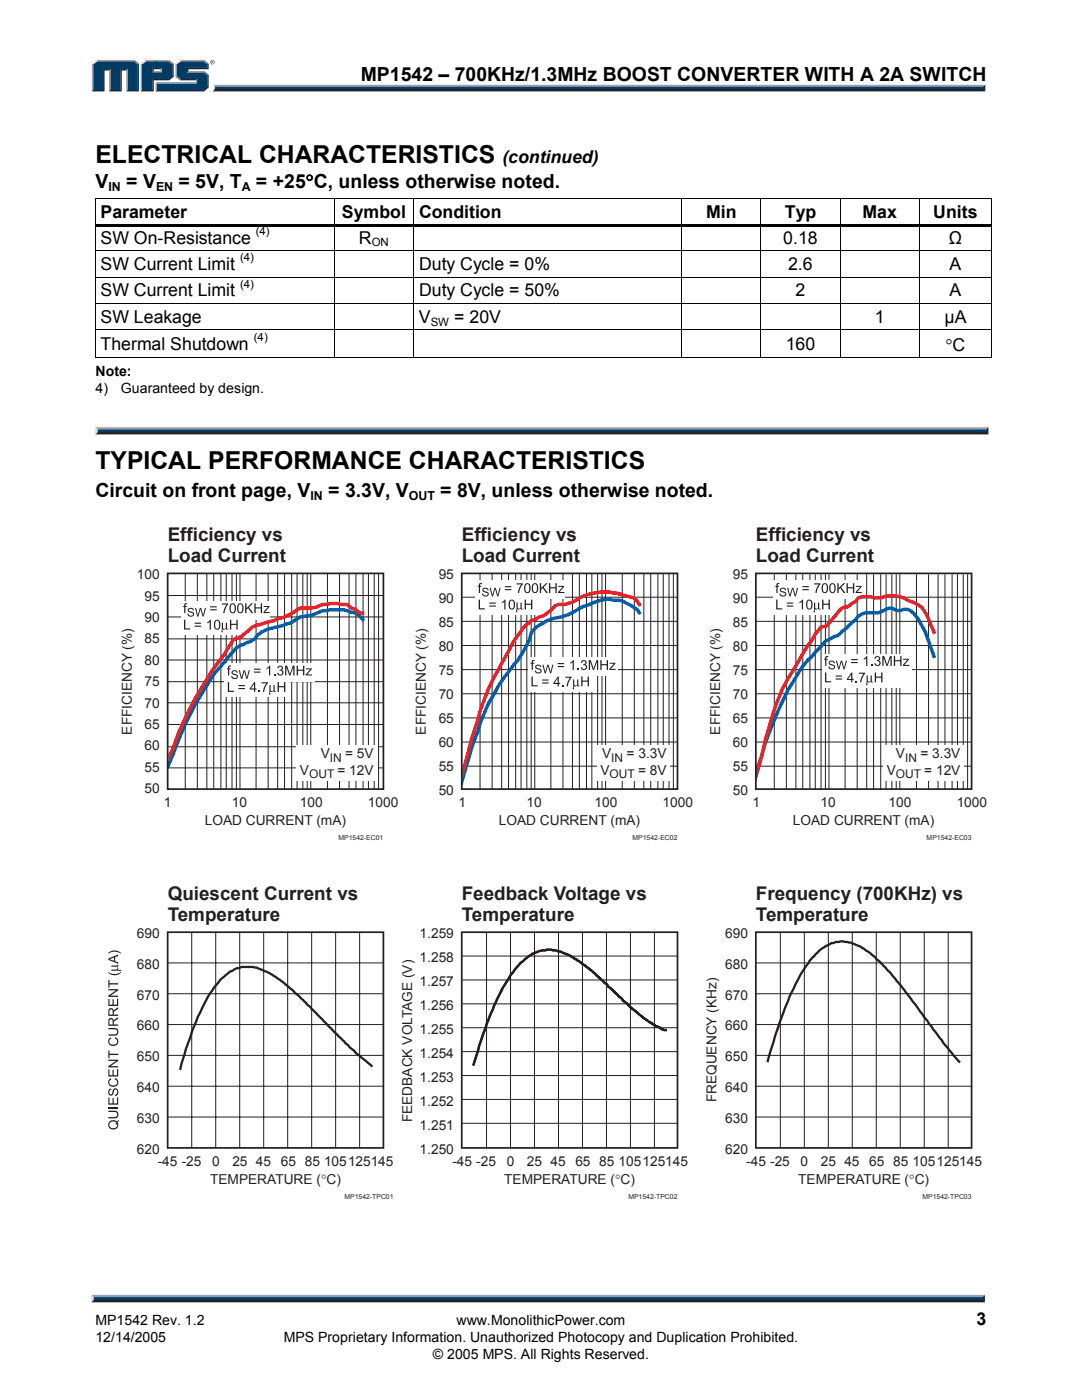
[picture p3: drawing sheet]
<svg xmlns="http://www.w3.org/2000/svg" width="216mm" height="279mm" viewBox="0 0 216 279" stroke-linecap="round" stroke-linejoin="round" font-family="sans-serif">
<path d="M42.7 16.9h153.9l-.4 .7h-153.4z" fill="#94a0b9"/>
<path d="M42.8 17.6h153.4l.4 .6h-154.3l.4-.2z" fill="#231f20"/>
<path d="M196.2 17.3l.4-.4v1.3l-.4-.4z" fill="#001339"/>
<path d="M42.9 17.3h153.3v.5h-153.4z" fill="#003b63"/>
<path d="M42.7 16.9l.2 .5a.79 .79 0 0 1-.6 .8h.1a1.24 1.24 0 0 0 .3-1.3z" fill="#dcddde"/>
<path d="M30.4 14.4l.3-.2h1.3l.3 .2z" fill="#94a0b9"/>
<g fill="#003b63">
<path d="M18.6 12.8l.8-.6h7.2l.8 .6v5.2h-2v-4.2h-1.4v4.2h-2v-4.2h-1.4v4.2h-2z"/>
<path d="M28.3 12.8l.8-.6h2.2v1.4h-.9v.8h1.9v-.8h-1.3v-1.4h2.6l.8 .6v2.3l-.8 .7h-3.2v2.2h-2.1z"/>
<path d="M31.3 16.6h8v-.8h-3.2l-.9-.7v-2.3l.9-.6h4.4l.9 .6v.8h-4.1v.8h3.2l.9 .7v2.2l-.9 .7h-9.2z"/>
</g>
<path d="M35.9 12.1h4.8" fill="none" stroke="#94a0b9" stroke-width=".27"/>
<path d="M35 12.7l.9-.7 .2 .2-.8 .6z" fill="#dcddde"/>
<path d="M35.1 12.7v2.6" fill="none" stroke="#94a0b9" stroke-width=".27"/>
<path d="M35 15.3l.3-.2 .8 .7-.2 .2z" fill="#547194"/>
<path d="M35.9 15.9h3.4" fill="none" stroke="#001339" stroke-width=".27"/>
<g fill="#94a0b9">
<path d="M31 16.4h8.1v-.4l.2-.2v.8h-8z"/>
<path d="M31 16.4l.3 .2v1.4l-.3 .2z"/>
</g>
<path d="M37.3 13.6h4.1v-.8l.2-.1v1.1h-4v.4l-.3 .2z" fill="#001339"/>
<path d="M37.3 14.3h3.4" fill="none" stroke="#94a0b9" stroke-width=".27"/>
<path d="M40.7 14.2l.9 .7-.2 .2-.9-.7z" fill="#547194"/>
<g fill="#001339">
<path d="M31 18.2l.3-.2h9.2l.9-.7v-2.2l.2-.2v2.5l-.9 .8z"/>
<path d="M30.4 15.8h3.2l.8-.7v-2.3l.2-.1v2.6l-.9 .7h-3v2.2h-2.6l.2-.2h2.1z"/>
</g>
<path d="M33.7 12l.9 .7-.2 .1-.8-.6z" fill="#547194"/>
<path d="M29 12.1h4.7" fill="none" stroke="#94a0b9" stroke-width=".27"/>
<path d="M28.1 12.7l.9-.7 .1 .2-.8 .6z" fill="#dcddde"/>
<path d="M28.2 12.7v5.5" fill="none" stroke="#94a0b9" stroke-width=".27"/>
<path d="M32 13.8l.3-.2v.8l-.3-.2z" fill="#94a0b9"/>
<g fill="#001339">
<path d="M30.4 13.6h1.9l-.3 .2h-1.3v.4l-.3 .2z"/>
<path d="M27.4 12.8l.3-.1v5.5h-2.5l.2-.2h2z"/>
</g>
<path d="M26.8 12l.9 .7-.3 .1-.8-.6z" fill="#547194"/>
<path d="M19.2 12.1h7.6" fill="none" stroke="#94a0b9" stroke-width=".27"/>
<path d="M18.3 12.7l.9-.7 .2 .2-.8 .6z" fill="#dcddde"/>
<path d="M18.5 12.7v5.5" fill="none" stroke="#94a0b9" stroke-width=".27"/>
<path d="M20.6 13.8h1.4l-.2 .3h-.9v4.1h-2.6l.3-.2h2z" fill="#001339"/>
<path d="M21.9 13.8v4.4" fill="none" stroke="#94a0b9" stroke-width=".27"/>
<path d="M24 13.8h1.4l-.2 .3h-.9v4.1h-2.5l.2-.2h2z" fill="#001339"/>
<path d="M25.3 13.8v4.4" fill="none" stroke="#94a0b9" stroke-width=".27"/>
<path d="M40.7 12l.9 .7-.2 .1-.9-.6z" fill="#547194"/>
<g fill="#231f20">
<path d="M18.7 259.2h177.4l.4 .7h-178.3z"/>
<path d="M41.9 12.4a.45 .45 0 0 1 .9 0 .45 .45 0 0 1-.9 0zM42 12.4a.37 .37 0 0 0 .7 0 .37 .37 0 0 0-.7 0zM42.2 12.2h.3l.1 .5-.3-.3-.1 .3zM42.3 12.2v.2h.1z"/>
</g>
<path d="M18.3 258.4h178.2l-.4 .8h-177.4z" fill="#94a0b9"/>
<path d="M196.5 258.4v1.5l-.4-.4v-.6z" fill="#001339"/>
<path d="M18.7 258.9h177.4v.6h-177.4z" fill="#003b63"/>
<path d="M18.2 258.4l.5 .5v.5l-.5 .5z" fill="#dcddde"/>
<g fill="#000">
<path d="M197.8 39.5h.2v.1h-.2zM19 39.5h.1v.7h-.1zM19 44.7h.1v.7h-.1zM19 50h.1v.7h-.1zM19 55.2h.1v.7h-.1zM19.1 44.7h47.5v.6h-47.5zM66.6 39.5h.2v.7h-.2zM66.6 45.3h.2v.1h-.2zM66.6 44.7h15.9v.6h-15.9zM66.6 50h.2v.7h-.2zM66.6 55.2h.2v.7h-.2zM82.5 39.5h.2v.7h-.2z"/>
<path d="M82.5 45.3h.2v.1h-.2zM82.5 44.7h53.5v.6h-53.5zM82.5 50h.2v.7h-.2zM82.5 55.2h.2v.7h-.2zM136 39.5h.1v.7h-.1zM136 45.3h.1v.1h-.1zM136 44.7h15.7v.6h-15.7zM136 50h.1v.7h-.1zM136 55.2h.1v.7h-.1zM151.7 39.5h.2v.7h-.2zM151.7 45.3h.2v.1h-.2zM151.7 44.7h15.9v.6h-15.9z"/>
<path d="M151.7 50h.2v.7h-.2zM151.7 55.2h.2v.7h-.2zM167.6 39.5h.1v.7h-.1zM167.6 45.3h.1v.1h-.1zM167.6 44.7h15.8v.6h-15.8zM167.6 50h.1v.7h-.1zM167.6 55.2h.1v.7h-.1zM183.4 39.5h.1v.7h-.1zM183.4 45.3h.1v.1h-.1zM183.4 44.7h14.4v.6h-14.4zM183.4 50h.1v.7h-.1zM183.4 55.2h.1v.7h-.1z"/>
<path d="M197.8 39.5h.2v.7h-.2zM197.8 44.7h.2v.7h-.2zM197.8 50h.2v.7h-.2zM197.8 55.2h.2v.7h-.2zM19 60.5h.1v.7h-.1zM19 65.7h.1v.7h-.1zM66.6 60.5h.2v.7h-.2zM66.6 65.7h.2v.7h-.2zM82.5 60.5h.2v.7h-.2zM82.5 65.7h.2v.7h-.2zM136 60.5h.1v.7h-.1zM136 65.7h.1v.7h-.1z"/>
<path d="M151.7 60.5h.2v.7h-.2zM151.7 65.7h.2v.7h-.2zM167.6 60.5h.1v.7h-.1zM167.6 65.7h.1v.7h-.1zM183.4 60.5h.1v.7h-.1zM183.4 65.7h.1v.7h-.1zM197.8 60.5h.2v.7h-.2zM197.8 65.7h.2v.7h-.2zM197.8 71.3h.2v.1h-.2z"/>
</g>
<g fill="none" stroke="#000" stroke-width=".2">
<path d="M19 39.6h47.6M66.8 39.6h15.7M82.7 39.6h53.3M136.1 39.6h15.6M151.9 39.6h15.7M167.7 39.6h15.7M183.5 39.6h14.3M19 40.2v4.5M19 45.4v4.6M19 50.7v4.5M19 55.9v4.6M19.1 50.1h47.5"/>
<path d="M19.1 55.3h47.5M66.7 40.2v4.5M66.7 45.4v4.6M66.7 50.7v4.5M66.7 55.9v4.6M66.8 50.1h15.7M66.8 55.3h15.7M82.6 40.2v4.5M82.6 45.4v4.6M82.6 50.7v4.5M82.6 55.9v4.6M82.7 50.1h53.3"/>
<path d="M82.7 55.3h53.3M136 40.2v4.5M136 45.4v4.6M136 50.7v4.5M136 55.9v4.6M136.1 50.1h15.6M136.1 55.3h15.6M151.8 40.2v4.5M151.8 45.4v4.6M151.8 50.7v4.5M151.8 55.9v4.6M151.9 50.1h15.7"/>
<path d="M151.9 55.3h15.7M167.6 40.2v4.5M167.6 45.4v4.6M167.6 50.7v4.5M167.6 55.9v4.6M167.7 50.1h15.7M167.7 55.3h15.7M183.5 40.2v4.5M183.5 45.4v4.6M183.5 50.7v4.5M183.5 55.9v4.6M183.5 50.1h14.3"/>
<path d="M183.5 55.3h14.3M197.9 40.2v4.5M197.9 45.4v4.6M197.9 50.7v4.5M197.9 55.9v4.6M19 71.4h47.6M19 61.2v4.5M19 66.4v5M19.1 60.6h47.5M19.1 65.8h47.5M66.7 61.2v4.5M66.7 66.4v5"/>
<path d="M66.8 60.6h15.7M66.8 65.8h15.7M66.8 71.4h15.7M82.6 61.2v4.5M82.6 66.4v5M82.7 60.6h53.3M82.7 65.8h53.3M82.7 71.4h53.3M136 61.2v4.5M136 66.4v5M136.1 60.6h15.6M136.1 65.8h15.6"/>
<path d="M136.1 71.4h15.6M151.8 61.2v4.5M151.8 66.4v5M151.9 60.6h15.7M151.9 65.8h15.7M151.9 71.4h15.7M167.6 61.2v4.5M167.6 66.4v5M167.7 60.6h15.7M167.7 65.8h15.7M167.7 71.4h15.7M183.5 61.2v4.5"/>
<path d="M183.5 66.4v5M183.5 60.6h14.3M183.5 65.8h14.3M183.5 71.4h14.3M197.9 61.2v4.5M197.9 66.4v5"/>
</g>
<path d="M19.5 86h177.3l.4 .7h-178.2z" fill="#231f20"/>
<path d="M19.1 85.3h178.1l-.4 .7h-177.3z" fill="#94a0b9"/>
<path d="M197.2 85.3v1.4l-.4-.4v-.6z" fill="#001339"/>
<path d="M19.5 85.7h177.3v.6h-177.3z" fill="#003b63"/>
<path d="M19 85.3l.5 .4v.6l-.5 .4z" fill="#dcddde"/>
<g fill="none" stroke="#231f20" stroke-width=".2">
<path d="M37 114.5v43M39.4 114.5v43M41.3 114.5v43M42.6 114.5v43M44.1 114.5v43M45.1 114.5v43M46.3 114.5v43M47.2 114.5v43M47.9 114.5v43M51.1 114.5v43M53.5 114.5v43M55.4 114.5v43"/>
<path d="M56.8 114.5v43M58.2 114.5v43M59.3 114.5v43M60.4 114.5v43M61.3 114.5v43M62 114.5v43M65.3 114.5v43M67.7 114.5v43M69.6 114.5v43M71 114.5v43M72.4 114.5v43M73.5 114.5v43"/>
<path d="M74.7 114.5v43M75.5 114.5v43M95.8 114.5v43M98.2 114.5v43M100.1 114.5v43M101.5 114.5v43M102.9 114.5v43M104 114.5v43M105.1 114.5v43M106 114.5v43M106.7 114.5v43M109.9 114.5v43"/>
<path d="M112.3 114.5v43M114.2 114.5v43M115.6 114.5v43M117 114.5v43M118.1 114.5v43M119.2 114.5v43M120.1 114.5v43M120.8 114.5v43M124.2 114.5v43M126.6 114.5v43M128.5 114.5v43M129.8 114.5v43"/>
<path d="M131.3 114.5v43M132.3 114.5v43M133.5 114.5v43M134.4 114.5v43M154.5 114.6v43M156.9 114.6v43M158.8 114.6v43M160.2 114.6v43M161.6 114.6v43M162.7 114.6v43M163.8 114.6v43M164.7 114.6v43"/>
<path d="M165.4 114.6v43M168.6 114.6v43M171 114.6v43M172.9 114.6v43M174.3 114.6v43M175.7 114.6v43M176.8 114.6v43M178 114.6v43M178.8 114.6v43M179.5 114.6v43M182.9 114.6v43M185.3 114.6v43"/>
<path d="M187.2 114.6v43M188.6 114.6v43M190 114.6v43M191 114.6v43M192.2 114.6v43M193.1 114.6v43"/>
</g>
<path d="M33.5 186h43v43.1h-43zM92.1 186h43.1v43.1h-43.1zM150.8 186h43.1v43.1h-43.1z" fill="none" stroke="#231f20" stroke-width=".34"/>
<g fill="#231f20">
<path d="M21.6 221.7h1.1a.77 .77 0 0 1 .9 .7 .77 .77 0 0 1-.9 .8h-1.1v-.3h1.1a.52 .52 0 0 0 .7-.5 .52 .52 0 0 0-.7-.5h-1.1z"/>
<path d="M21.6 220.9h2v.3h-2z"/>
<path d="M21.6 219.1h.2v1.1h.7v-1.1h.2v1.1h.6v-1.2h.3v1.5h-2z"/>
<path d="M21.7 217.4l.5-.2v.3a.43 .43 0 0 0-.4 .5 .43 .43 0 0 0 .5 .3l.1-.1a.88 .88 0 0 1 .8-1 .82 .82 0 0 1 .4 .9 .82 .82 0 0 1-.7 .6v-.2a.5 .5 0 0 0 .5-.5 .5 .5 0 0 0-.5-.5l-.1 .2a.83 .83 0 0 1-.8 .9 .8 .8 0 0 1-.3-1.2z"/>
<path d="M21.8 215.4l.4-.2v.3a.66 .66 0 0 0-.3 .9 .66 .66 0 0 0 1 .2 .59 .59 0 0 0 .5-.6 .59 .59 0 0 0-.5-.6l.1-.2a.92 .92 0 0 1 .5 1.2 .92 .92 0 0 1-1.3 .4 .89 .89 0 0 1-.4-1.4z"/>
<path d="M21.6 213.4h.2v1.2h.7v-1.1h.2v1.1h.6v-1.2h.3v1.4h-2z"/>
<path d="M21.6 211.5h2v.2l-1.6 1.1h1.6v.2h-2v-.2l1.6-1.1h-1.6z"/>
<path d="M21.6 209.6h.2v.7h1.8v.3h-1.8v.6h-.2z"/>
<path d="M21.8 207.2l.4-.2v.3a.66 .66 0 0 0-.3 .9 .66 .66 0 0 0 1 .2 .59 .59 0 0 0 .5-.5 .59 .59 0 0 0-.5-.6l.1-.3a.92 .92 0 0 1 .5 1.3 .92 .92 0 0 1-1.3 .4 .89 .89 0 0 1-.4-1.5z"/>
<path d="M21.6 205.2h1.1a.77 .77 0 0 1 .9 .7 .77 .77 0 0 1-.9 .8h-1.1v-.3h1.1a.52 .52 0 0 0 .7-.5 .52 .52 0 0 0-.7-.5h-1.1z"/>
<path d="M21.6 199.4h.2v1.1h.7v-1.1h.2v1.1h.6v-1.2h.3v1.5h-2z"/>
<path d="M21.6 197.4h2v.3l-1.6 1h1.6v.3h-2v-.3l1.6-1h-1.6z"/>
<path d="M21.6 195.6h.2v.6h1.8v.3h-1.8v.6h-.2z"/>
<path d="M21.6 194l.3 .2a2.23 2.23 0 0 0 2.3-.2v.2a1.97 1.97 0 0 1-2.6 0z"/>
<path d="M22.2 192.7h1.2l.1-.1-.2-.3 .2 .1 .1 .3-.2 .2 .2 .3-.1 .4 .4-.1 .3 .2-.3 .1-1.7-.1v-.2h1.1l.1-.3-.2-.3h-1z"/>
<path d="M21.6 190.2a1.97 1.97 0 0 1 2.6 0v.1a2.26 2.26 0 0 0-2.6 0z"/>
<path d="M21.8 223.9a1.15 1.15 0 0 1 1.6 0l.1-.4 .2 .1-.2 .4a.98 .98 0 0 1-1 1.4 .98 .98 0 0 1-.7-1.5zM22 224a.74 .74 0 0 0 .5 1.2 .74 .74 0 0 0 .8-1l-.1 .3-.2-.1 .2-.3-.3-.3z"/>
<path d="M21.7 203.3a.54 .54 0 0 1 .6-.1 .54 .54 0 0 1 .4 .5l.9-.7v.3l-.8 .5-.1 .4v.3h.9v.2h-2zM21.9 203.5l-.1 1h.7v-.6a.34 .34 0 0 0-.1-.4 .34 .34 0 0 0-.5 0z"/>
<path d="M21.7 201.4a.54 .54 0 0 1 .6-.2 .54 .54 0 0 1 .4 .5l.9-.7v.3l-.8 .6-.1 .3v.3h.9v.2h-2zM21.9 201.5l-.1 1h.7v-.6a.34 .34 0 0 0-.1-.4 .34 .34 0 0 0-.5 0z"/>
<path d="M21.6 191.3l2-.8v.3l-.6 .2v.8l.6 .2v.3l-2-.7zM21.8 191.4l1 .4v-.7z"/>
</g>
<g fill="none" stroke="#231f20" stroke-width=".2">
<path d="M33.5 118.8h42.9M92.2 119.2h42.9M150.9 119.2h42.9M33.5 123.1h42.9M33.5 127.5h42.9M33.5 131.7h42.9M33.5 136h42.9M92.2 124h42.9M92.2 128.8h42.9M92.2 133.6h42.9M92.2 138.5h42.9M150.9 124h42.9"/>
<path d="M150.9 128.8h42.9M150.9 133.6h42.9M150.9 138.5h42.9M33.5 140.3h42.9M33.5 144.6h42.9M33.5 149h42.9M33.5 153.2h42.9M92.2 143.3h42.9M92.2 148.1h42.9M92.2 152.9h42.9M150.9 143.3h42.9M150.9 148.1h42.9"/>
<path d="M150.9 152.9h42.9M33.5 192.2h43M33.5 198.3h43M38.3 186v43.1M43 186v43.1M47.8 186v43.1M52.6 186v43.1M57.4 186v43.1M62.2 186v43.1M67 186v43.1M71.8 186v43.1M92.2 190.8h43"/>
<path d="M92.2 195.6h43M97.1 186v43.1M101.9 186v43.1M106.7 186v43.1M111.4 186v43.1M116.2 186v43.1M121 186v43.1M125.8 186v43.1M130.6 186v43.1M150.8 192.2h43.1M150.8 198.3h43.1M155.7 186v43.1"/>
<path d="M160.5 186v43.1M165.3 186v43.1M170.1 186v43.1M174.8 186v43.1M179.6 186v43.1M184.4 186v43.1M189.2 186v43.1M33.5 204.5h43M33.5 210.6h43M33.5 216.8h43M92.2 200.3h43M92.2 205.1h43"/>
<path d="M92.2 214.6h43M92.2 219.4h43M92.2 209.9h43M150.8 204.5h43.1M150.8 210.6h43.1M150.8 216.8h43.1M33.5 222.9h43M92.2 224.2h43M150.8 222.9h43.1"/>
</g>
<path d="M103.9 192.2l.3-.3a7.3 7.3 0 0 1 7.9-1.9 24.8 24.8 0 0 1 7.8 5.4l5.3 5a24.6 24.6 0 0 0 7.3 5.2h.3h-.3a26.1 26.1 0 0 1-7.6-5.5l-4.4-4.1a26.4 26.4 0 0 0-7.9-5.7 7.4 7.4 0 0 0-8.4 1.6 29 29 0 0 0-5.6 8.8l-2.3 6.1-1.8 5.6a75.8 75.8 0 0 1 6.1-15.8l1.2-1.9zM74.1 212.7l-4.3-3.7-7.9-8-2.9-2.8a20.7 20.7 0 0 0-7.8-5.1l-.7-.1h-2.3l-.2 .1a8.3 8.3 0 0 0-3.9 2.3l-.3 .3a25.1 25.1 0 0 0-4.6 8l-2.1 5.7-1.1 3.9M153.2 211.8a81.5 81.5 0 0 1 6.6-17.5l.3-.4a13.9 13.9 0 0 1 5.8-5.7 7.5 7.5 0 0 1 6.1 1 19.3 19.3 0 0 1 5.2 4.6l2.7 3 8.3 11.3 3.2 3.8" fill="none" stroke="#231f20" stroke-width=".45"/>
<g fill="#fff">
<path d="M44.9 132.4h17.9v3.6h-17.9z"/>
<path d="M44.9 135.4h12.6v3.7h-12.6z"/>
</g>
<g fill="#231f20">
<path d="M45.6 132.9l.5-.1v.2l-.4 .1v.3h.3v.2h-.3v1.2h-.2v-1.2h-.2v-.2h.2z"/>
<path d="M46.4 133.9a.68 .68 0 0 1 1 .4h-.2a.38 .38 0 0 0-.4-.4 .38 .38 0 0 0-.3 .5 .88 .88 0 0 1 1 .7 .72 .72 0 0 1-.8 .4 .72 .72 0 0 1-.6-.6h.2a.44 .44 0 0 0 .5 .4 .44 .44 0 0 0 .4-.4l-.1-.1a.73 .73 0 0 1-.9-.7z"/>
<path d="M47.6 133.8h.3l.3 1.4 .4-1.4h.3l.4 1.4 .3-1.4h.2l-.4 1.7h-.2l-.5-1.5-.4 1.5h-.2z"/>
<path d="M53.2 133.3l.7-.5v2h-.2v-1.5l-.5 .3z"/>
<path d="M54.7 134.5h.2v.3h-.2z"/>
<path d="M55.5 133a.52 .52 0 0 1 .8 0 .52 .52 0 0 1-.1 .7 .61 .61 0 0 1 0 1.1 .61 .61 0 0 1-.9-.5h.2a.39 .39 0 0 0 .5 .3 .39 .39 0 0 0 .3-.5 .39 .39 0 0 0-.5-.2v-.2a.34 .34 0 0 0 .4-.3 .34 .34 0 0 0-.3-.4 .34 .34 0 0 0-.3 .4l-.3-.1z"/>
<path d="M56.9 132.8h.4l.5 1.7 .6-1.7h.4v2h-.3v-1.6l-.6 1.6h-.2l-.6-1.7v1.7h-.2z"/>
<path d="M59.2 132.8h.3v.9h1v-.9h.2v2h-.2v-.9h-1v.9h-.3z"/>
<path d="M61.1 133.4h1.1l-.9 1.2h1v.2h-1.3v-.2l.9-1h-.8z"/>
<path d="M45.5 136.1h.2v1.8h1v.2h-1.2z"/>
<path d="M51.6 137.8h.2v.3h-.2z"/>
<path d="M52.2 136.2h1.3l-.6 1.1-.2 .8h-.2l.1-.6 .6-1.1h-1z"/>
<path d="M53.8 136.7h.2v.9l.1 .3 .5-.2v-1h.2v1.2l.1 .1 .2-.2-.3 .3-.2-.2-.3 .2-.4-.1v.4l-.1 .3-.1-.3z"/>
<path d="M55.4 136.1h.3v.8h1v-.8h.2v2h-.2v-.9h-1v.9h-.3z"/>
<path d="M50.7 133.4h1.3v.3h-1.3zM50.7 134h1.3v.2h-1.3z"/>
<path d="M47.6 136.7h1.3v.2h-1.3zM47.6 137.3h1.3v.2h-1.3z"/>
<path d="M50.7 136.1h.2v1.3h.3v.2h-.3v.5h-.2v-.5h-.9v-.2zM50.7 136.5l-.6 .9h.6z"/>
</g>
<g fill="#fff">
<path d="M36.1 119.9h17.6v3.7h-17.6z"/>
<path d="M36.1 123h12.2v3.7h-12.2z"/>
</g>
<g fill="#231f20">
<path d="M36.8 120.5l.6-.1-.1 .2-.3 .1v.2h.3v.2h-.3v1.3h-.2v-1.3h-.3v-.2h.3z"/>
<path d="M37.6 121.4a.68 .68 0 0 1 1.1 .4h-.2a.38 .38 0 0 0-.4-.3 .38 .38 0 0 0-.4 .4 .88 .88 0 0 1 1 .8 .72 .72 0 0 1-.7 .4 .72 .72 0 0 1-.6-.6h.2a.44 .44 0 0 0 .5 .4 .44 .44 0 0 0 .4-.5l-.2-.1a.73 .73 0 0 1-.8-.7z"/>
<path d="M38.9 121.3h.2l.4 1.5 .4-1.5h.2l.4 1.5 .4-1.5h.2l-.5 1.7h-.2l-.4-1.5-.4 1.5h-.2z"/>
<path d="M44.3 120.4h1.2l-.5 1.2-.2 .8h-.2v-.6l.6-1.1h-.9z"/>
<path d="M48.9 120.4h.3v1l.9-1h.4l-.8 .8 .8 1.2h-.3l-.7-1-.3 .3v.7h-.3z"/>
<path d="M50.8 120.4h.2v.8h1v-.8h.3v2h-.3v-1h-1v1h-.2z"/>
<path d="M52.6 120.9h1.2l-.9 1.3h.9v.2h-1.2v-.2l.9-1.1h-.9z"/>
<path d="M36.7 123.7h.3v1.7h.9v.2h-1.2z"/>
<path d="M41.4 124.2l.7-.5v1.9h-.3v-1.5l-.4 .3z"/>
<path d="M44.3 124.3h.2v.9l.1 .3 .5-.2v-1h.2v1.1l.1 .2 .2-.2-.3 .3-.2-.3-.3 .3-.4-.1v.4l-.1 .3-.1-.3z"/>
<path d="M45.9 123.7h.3v.8h1v-.8h.2v1.9h-.2v-.9h-1v.9h-.3z"/>
<path d="M41.9 121h1.3v.2h-1.3zM41.9 121.6h1.3v.2h-1.3z"/>
<path d="M46.1 120.5a.78 .78 0 0 1 .9 .2 .78 .78 0 0 1 .1 .9 .68 .68 0 0 1-.8 .8 .68 .68 0 0 1-.5-1l.1-.6zM46.2 120.7a1.08 1.08 0 0 0 .2 1.5 1 1 0 0 0 0-1.6z"/>
<path d="M47.6 120.5a.78 .78 0 0 1 .9 .2 .78 .78 0 0 1 .1 .9 .68 .68 0 0 1-.8 .8 .68 .68 0 0 1-.5-1l.1-.6zM47.7 120.7a1.08 1.08 0 0 0 .2 1.5 1 1 0 0 0 0-1.6z"/>
<path d="M38.8 124.3h1.3v.2h-1.3zM38.8 124.9h1.3v.2h-1.3z"/>
<path d="M43 123.8a.78 .78 0 0 1 .9 .2 .78 .78 0 0 1 .1 .9 .68 .68 0 0 1-.8 .8 .68 .68 0 0 1-.5-1l.1-.6zM43.1 124a1.08 1.08 0 0 0 .2 1.5 1 1 0 0 0 0-1.6z"/>
</g>
<g fill="#fff">
<path d="M105.4 131.3h17.9v3.6h-17.9z"/>
<path d="M105.4 134.3h12.9v3.7h-12.9z"/>
</g>
<g fill="#231f20">
<path d="M106.2 131.8l.5-.1v.2l-.4 .1v.3h.3v.2h-.3v1.2h-.2v-1.2h-.2v-.2h.2z"/>
<path d="M106.9 132.8a.68 .68 0 0 1 1.1 .3l-.2 .1a.38 .38 0 0 0-.4-.4 .38 .38 0 0 0-.3 .4 .88 .88 0 0 1 1 .8 .72 .72 0 0 1-.8 .4 .72 .72 0 0 1-.6-.6h.2a.44 .44 0 0 0 .5 .4 .44 .44 0 0 0 .4-.4l-.1-.1a.73 .73 0 0 1-.9-.7z"/>
<path d="M108.2 132.7h.3l.3 1.4 .4-1.4h.3l.4 1.4 .3-1.4h.2l-.4 1.7h-.3l-.4-1.5-.4 1.5h-.2z"/>
<path d="M113.8 132.2l.7-.5v2h-.2v-1.5l-.5 .3z"/>
<path d="M115.2 133.4h.3v.3h-.3z"/>
<path d="M116.1 131.9a.52 .52 0 0 1 .8-.1 .52 .52 0 0 1-.1 .8 .61 .61 0 0 1 0 1.1 .61 .61 0 0 1-.9-.5l.2-.1a.39 .39 0 0 0 .5 .4 .39 .39 0 0 0 .3-.5 .39 .39 0 0 0-.5-.2v-.2a.34 .34 0 0 0 .4-.3 .34 .34 0 0 0-.3-.4 .34 .34 0 0 0-.4 .4l-.2-.1z"/>
<path d="M117.5 131.7h.4l.5 1.7 .6-1.7h.4v2h-.3v-1.6l-.6 1.6h-.2l-.6-1.7v1.7h-.2z"/>
<path d="M119.8 131.7h.2v.8h1.1v-.8h.2v2h-.2v-.9h-1.1v.9h-.2z"/>
<path d="M121.6 132.3h1.2l-.9 1.2h.9v.2h-1.2v-.2l.9-1h-.9z"/>
<path d="M106.1 135h.2v1.7h1v.3h-1.2z"/>
<path d="M112.2 136.7h.2v.3h-.2z"/>
<path d="M112.8 135h1.3l-.6 1.2-.2 .8h-.2l.1-.6 .5-1.1h-.9z"/>
<path d="M114.4 135.6h.2v.9l.1 .3 .5-.2v-1h.2v1.2l.1 .1 .2-.2-.3 .3-.2-.2-.4 .2-.3-.1v.4l-.1 .3-.1-.3z"/>
<path d="M116 135h.2v.8h1.1v-.8h.2v2h-.2v-.9h-1.1v.9h-.2z"/>
<path d="M111.3 132.3h1.3v.2h-1.3zM111.3 132.9h1.3v.2h-1.3z"/>
<path d="M108.2 135.6h1.3v.2h-1.3zM108.2 136.2h1.3v.2h-1.3z"/>
<path d="M111.3 135h.2v1.3h.3v.2h-.3v.5h-.2v-.5h-.9v-.2zM111.3 135.4l-.6 .9h.6z"/>
</g>
<g fill="#fff">
<path d="M94.9 115.9h17.9v3.7h-17.9z"/>
<path d="M94.9 119h12.3v3.7h-12.3z"/>
</g>
<g fill="#231f20">
<path d="M95.6 116.5l.6-.1-.1 .2-.3 .1v.2h.3v.2h-.3v1.2h-.3v-1.2h-.2v-.2h.2z"/>
<path d="M96.4 117.4a.68 .68 0 0 1 1.1 .4h-.2a.38 .38 0 0 0-.4-.4 .38 .38 0 0 0-.4 .5 .88 .88 0 0 1 1 .8 .72 .72 0 0 1-.7 .4 .72 .72 0 0 1-.6-.6h.2a.44 .44 0 0 0 .5 .4 .44 .44 0 0 0 .4-.5l-.2-.1a.73 .73 0 0 1-.8-.7z"/>
<path d="M97.7 117.3h.2l.4 1.5 .4-1.5h.2l.4 1.5 .4-1.5h.2l-.5 1.7h-.2l-.4-1.5-.4 1.5h-.3z"/>
<path d="M103.1 116.4h1.2l-.5 1.2-.2 .7h-.3l.1-.5 .6-1.2h-.9z"/>
<path d="M107.7 116.4h.3v1l.9-1h.4l-.8 .8 .8 1.1h-.3l-.7-.9-.3 .3v.6h-.3z"/>
<path d="M109.6 116.4h.2v.8h1v-.8h.3v1.9h-.3v-.9h-1v.9h-.2z"/>
<path d="M111.4 116.9h1.2l-.9 1.3 .9-.1v.2h-1.2v-.2l.9-1h-.9z"/>
<path d="M95.5 119.7h.3v1.7h.9v.2h-1.2z"/>
<path d="M100.1 120.2l.8-.5v1.9h-.3v-1.5l-.5 .3z"/>
<path d="M103.1 120.3h.2v.9l.1 .3 .5-.2v-1h.2v1.1l.1 .1 .2-.1-.3 .3-.2-.3-.3 .3-.4-.2v.5l-.1 .2-.1-.2z"/>
<path d="M104.7 119.7h.2v.8h1.1v-.8h.2v1.9h-.2v-.9h-1.1v.9h-.2z"/>
<path d="M100.7 117h1.3v.2h-1.3zM100.7 117.6h1.3v.2h-1.3z"/>
<path d="M104.9 116.5a.78 .78 0 0 1 .9 .2 .78 .78 0 0 1 .1 .9 .68 .68 0 0 1-.8 .8 .68 .68 0 0 1-.5-1l.1-.6zM105 116.7a1.08 1.08 0 0 0 .2 1.5 1 1 0 0 0 0-1.6z"/>
<path d="M106.4 116.5a.78 .78 0 0 1 .9 .2 .78 .78 0 0 1 .1 .9 .68 .68 0 0 1-.8 .8 .68 .68 0 0 1-.5-1l.1-.6zM106.5 116.7a1.08 1.08 0 0 0 .2 1.5 1 1 0 0 0 0-1.6z"/>
<path d="M97.6 120.3h1.3v.2h-1.3zM97.6 120.8h1.3v.3h-1.3z"/>
<path d="M101.8 119.8a.78 .78 0 0 1 .9 .2 .78 .78 0 0 1 .1 .9 .68 .68 0 0 1-.8 .8 .68 .68 0 0 1-.5-1l.1-.6zM101.9 120a1.08 1.08 0 0 0 .2 1.5 1 1 0 0 0 0-1.6z"/>
</g>
<path d="M164 130.5h17.9v6.7h-17.9z" fill="#fff"/>
<g fill="#231f20">
<path d="M164.7 131l.6-.1-.1 .2-.3 .1v.3h.3v.2h-.3v1.2h-.2v-1.2h-.3v-.2h.3z"/>
<path d="M165.5 132a.68 .68 0 0 1 1.1 .3l-.2 .1a.38 .38 0 0 0-.4-.4 .38 .38 0 0 0-.4 .4 .88 .88 0 0 1 1 .8 .72 .72 0 0 1-.7 .4 .72 .72 0 0 1-.6-.6h.2a.44 .44 0 0 0 .5 .4 .44 .44 0 0 0 .4-.4l-.2-.1a.73 .73 0 0 1-.8-.7z"/>
<path d="M166.8 131.9h.2l.4 1.4 .4-1.4h.2l.4 1.4 .4-1.4h.2l-.5 1.7h-.2l-.4-1.5-.4 1.5h-.3z"/>
<path d="M172.3 131.4l.8-.5v2h-.3v-1.5l-.5 .3z"/>
<path d="M173.8 132.6h.3v.3h-.3z"/>
<path d="M174.7 131.1a.52 .52 0 0 1 .8-.1 .52 .52 0 0 1-.1 .8 .61 .61 0 0 1 0 1.1 .61 .61 0 0 1-1-.5h.3a.39 .39 0 0 0 .5 .3 .39 .39 0 0 0 .3-.5 .39 .39 0 0 0-.6-.2l.1-.2a.34 .34 0 0 0 .4-.3 .34 .34 0 0 0-.4-.4 .34 .34 0 0 0-.3 .4l-.2-.1z"/>
<path d="M176.1 130.9h.3l.6 1.7 .6-1.7h.3v2h-.2v-1.6l-.6 1.6h-.2l-.6-1.7v1.7h-.2z"/>
<path d="M178.3 130.9h.3v.8h1v-.8h.3v2h-.3v-.9h-1v.9h-.3z"/>
<path d="M180.2 131.5h1.2l-.9 1.2h.9v.2h-1.2v-.2l.9-1h-.9z"/>
<path d="M164.6 134.2h.3v1.7h.9v.3h-1.2z"/>
<path d="M170.7 135.9h.3v.3h-.3z"/>
<path d="M171.4 134.2h1.2l-.6 1.2-.1 .8h-.3l.1-.6 .6-1.1h-.9z"/>
<path d="M172.9 134.8h.3v.9l.1 .3 .4-.2v-1h.3v1.2l.1 .1 .2-.2-.4 .3-.2-.2-.3 .2-.4-.1 .1 .4-.1 .3-.2-.3z"/>
<path d="M174.5 134.2h.3v.8h1v-.8h.3v2h-.3v-.9h-1v.9h-.3z"/>
<path d="M169.8 131.5h1.3v.2h-1.3zM169.8 132.1h1.3v.2h-1.3z"/>
<path d="M166.7 134.8h1.3v.2h-1.3zM166.7 135.4h1.3v.2h-1.3z"/>
<path d="M169.9 134.2h.2v1.3h.2v.2h-.2v.5h-.3v-.5h-.8v-.2zM169.8 134.6l-.6 .9h.6z"/>
</g>
<g fill="#fff">
<path d="M176.3 148.7h16v7.1h-16z"/>
<path d="M119.3 148.7h14.4v7.1h-14.4z"/>
<path d="M59 148.7h16.3v7.1h-16.3z"/>
<path d="M154.3 115.9h17.8v3.7h-17.8z"/>
<path d="M154.3 119h11.9v3.7h-11.9z"/>
</g>
<g fill="#231f20">
<path d="M155 116.5l.5-.1v.2l-.3 .1v.2h.2v.2h-.2v1.2h-.3v-1.2h-.2v-.2h.2z"/>
<path d="M155.8 117.4a.68 .68 0 0 1 1.1 .4h-.3a.38 .38 0 0 0-.4-.4 .38 .38 0 0 0-.3 .5 .88 .88 0 0 1 1 .8 .72 .72 0 0 1-.8 .4 .72 .72 0 0 1-.6-.6h.3a.44 .44 0 0 0 .4 .4 .44 .44 0 0 0 .4-.5l-.1-.1a.73 .73 0 0 1-.9-.7z"/>
<path d="M157.1 117.3h.2l.3 1.5 .4-1.5h.3l.4 1.5 .3-1.5h.3l-.5 1.7h-.2l-.4-1.5-.5 1.5h-.2z"/>
<path d="M162.4 116.4h1.3l-.6 1.2-.1 .7h-.3l.1-.5 .6-1.2h-1z"/>
<path d="M167.1 116.4h.2v1l1-1h.4l-.9 .8 .9 1.1h-.3l-.7-.9-.4 .3v.6h-.2z"/>
<path d="M168.9 116.4h.3v.8h1v-.8h.3v1.9h-.3v-.9h-1v.9h-.3z"/>
<path d="M170.8 116.9h1.1l-.9 1.3 1-.1v.2h-1.3v-.2l.9-1h-.8z"/>
<path d="M154.9 119.7h.2v1.7h1v.2h-1.2z"/>
<path d="M159.5 120.2l.7-.5v1.9h-.2v-1.5l-.5 .3z"/>
<path d="M162.4 120.3h.3v.9l.1 .3 .4-.2v-1h.3v1.1l.1 .1 .2-.1-.4 .3-.2-.3-.3 .3-.4-.2 .1 .5-.1 .2-.2-.2z"/>
<path d="M164 119.7h.3v.8h1v-.8h.3v1.9h-.3v-.9h-1v.9h-.3z"/>
<path d="M160.1 117h1.3v.2h-1.3zM160.1 117.6h1.3v.2h-1.3z"/>
<path d="M164.2 116.5a.78 .78 0 0 1 .9 .2 .78 .78 0 0 1 .1 .9 .68 .68 0 0 1-.8 .8 .68 .68 0 0 1-.5-1l.1-.6zM164.3 116.7a1.08 1.08 0 0 0 .3 1.5 1 1 0 0 0 0-1.6z"/>
<path d="M165.8 116.5a.78 .78 0 0 1 .8 .2 .78 .78 0 0 1 .1 .9 .68 .68 0 0 1-.7 .8 .68 .68 0 0 1-.5-1v-.6zM165.8 116.7a1.08 1.08 0 0 0 .3 1.5 1 1 0 0 0 0-1.6z"/>
<path d="M157 120.3h1.3v.2h-1.3zM157 120.8h1.3v.3h-1.3z"/>
<path d="M161.1 119.8a.78 .78 0 0 1 .9 .2 .78 .78 0 0 1 .1 .9 .68 .68 0 0 1-.8 .8 .68 .68 0 0 1-.5-1l.1-.6zM161.2 120a1.08 1.08 0 0 0 .3 1.5 1 1 0 0 0 0-1.6z"/>
</g>
<path d="M72.4 123.6a2.44 2.44 0 0 0-2.3-1.4 6.7 6.7 0 0 0-4.9-.3 6.4 6.4 0 0 0-3 .9l-2.2 .3a11.6 11.6 0 0 1-3.7 1.8l-.7 .2a7.7 7.7 0 0 0-4.3 1.7 2.91 2.91 0 0 1-2.1 1.5l-.6 .3a5.4 5.4 0 0 0-2.9 2.3l-1.4 1.8a17.1 17.1 0 0 0-3 4.1 61.9 61.9 0 0 0-6.7 13.5l-1.1 2.6M127.6 122.3a5.8 5.8 0 0 0-2.5-1.9l-1.4-.6h-1.2a5 5 0 0 0-3.9 .4 24.4 24.4 0 0 0-5.3 2.5l-1.2 .4a9.3 9.3 0 0 0-5.7 2.7l-.4 .6a16 16 0 0 1-3.9 6.9 34.2 34.2 0 0 0-5.7 9.7l-2.3 6.2-2 7.1M186.4 131l-1.2-3.2a18.1 18.1 0 0 0-2.8-5.3 2.12 2.12 0 0 0-2.8-.7h-.6a2.11 2.11 0 0 0-2.6 0l-1.2 .5h-2.4l-.8 .2-.7 .5-2.3 2.3-1.9 1.6-.7 .2-.8 .4a2.97 2.97 0 0 0-1.9 1.6l-2.4 2.6a50.5 50.5 0 0 0-7.4 13.4l-1.1 3-2.1 6.4" fill="none" stroke="#005da7" stroke-width=".68"/>
<path d="M72.4 122.4h-.4l-.6-.4-2.2-1.4h-1.3l-.6-.2-2.7 .2a7.8 7.8 0 0 1-4.6 .7l-2.1 1.3a28.2 28.2 0 0 1-6.6 2.1 4.6 4.6 0 0 0-2.1 1.4l-1.3 1.1-.4 .2a1.44 1.44 0 0 0-1.3 .9l-1.4 2.3a69 69 0 0 0-10.2 18.4l-1.1 2.5M127.6 120.6a2.61 2.61 0 0 0-2.5-1.6l-1.4-.4a11.6 11.6 0 0 0-9.6 1.6l-1.4 .4a2.26 2.26 0 0 0-2.7 1.1l-1.6 1.2-.8 .2-.6 .4a6.2 6.2 0 0 0-3.1 2.5 16.2 16.2 0 0 0-2.4 4l-.8 1.4a42.8 42.8 0 0 0-5.3 12.2l-1.3 3.7-2 7.7M186.4 126.2a21.2 21.2 0 0 0-2.5-5 7.5 7.5 0 0 0-2.8-1.4 5.5 5.5 0 0 0-5.3-.5h-1.3l-.8-.2h-1.7l-.7 .2-.6 .7-1.7 1.2a2.18 2.18 0 0 0-1.9 1.1l-2.1 2.5-.3 .2h-.6a7.6 7.6 0 0 0-2.3 3l-.5 .7-1.9 3.2a43 43 0 0 0-4.9 9.8l-1.7 5.7-1 4.1-1.1 3.9" fill="none" stroke="#ed1c24" stroke-width=".68"/>
<path d="M32.5 149.7h.9v5h-.9z" fill="#fff"/>
<path d="M33.5 114.4h43v43.1h-43z" fill="none" stroke="#231f20" stroke-width=".34"/>
<g fill="#fff">
<path d="M91.2 152h.9v4.9h-.9z"/>
<path d="M149.9 152h.9v4.9h-.9z"/>
</g>
<path d="M92.1 114.4h43.1v43.1h-43.1zM150.8 114.4h43.1v43.1h-43.1z" fill="none" stroke="#231f20" stroke-width=".34"/>
<g font-size="4.9">
<text x="19" y="32.6">ELECTRICAL CHARACTERISTICS</text>
<text x="19.1" y="93.5">TYPICAL PERFORMANCE CHARACTERISTICS</text>
</g>
<g font-size="3.9">
<text x="72" y="16.3">MP1542 – 700KHz/1.3MHz BOOST CONVERTER WITH A 2A SWITCH</text>
<text x="19" y="37.5">V</text>
<text x="25.2" y="37.5">= V</text>
<text x="35.6" y="37.5">= 5V, T</text>
<text x="51.1" y="37.5">= +25°C, unless otherwise noted.</text>
<text x="19" y="99.2">Circuit on front page, V</text>
<text x="65.5" y="99.2">= 3.3V, V</text>
<text x="87.8" y="99.2">= 8V, unless otherwise noted.</text>
</g>
<g font-size="3.8" fill="#231f20">
<text x="33.5" y="108">Efficiency vs</text>
<text x="92.1" y="108">Efficiency vs</text>
<text x="150.8" y="108">Efficiency vs</text>
<text x="33.5" y="112.1">Load Current</text>
<text x="92.1" y="112.1">Load Current</text>
<text x="150.8" y="112.1">Load Current</text>
<text x="33.5" y="179.6">Quiescent Current vs</text>
<text x="92.1" y="179.6">Feedback Voltage vs</text>
<text x="150.8" y="179.6">Frequency (700KHz) vs</text>
<text x="33.5" y="183.7">Temperature</text>
<text x="92.1" y="183.7">Temperature</text>
<text x="150.8" y="183.7">Temperature</text>
</g>
<g font-size="3.5">
<text x="100.2" y="32.6">(continued)</text>
<text x="20.1" y="43.4">Parameter</text>
<text x="68.2" y="43.4">Symbol</text>
<text x="83.6" y="43.4">Condition</text>
<text x="140.9" y="43.4">Min</text>
<text x="156.6" y="43.4">Typ</text>
<text x="172.1" y="43.4">Max</text>
<text x="186.2" y="43.4">Units</text>
<text x="20.1" y="48.7">SW On-Resistance</text>
<text x="20.1" y="53.9">SW Current Limit</text>
<text x="71.6" y="48.7">R</text>
<text x="83.6" y="53.9">Duty Cycle = 0%</text>
<text x="156.3" y="48.7">0.18</text>
<text x="157.3" y="53.9">2.6</text>
<text x="189.3" y="48.7">Ω</text>
<text x="189.5" y="53.9">A</text>
<text x="20.1" y="59.2">SW Current Limit</text>
<text x="83.6" y="59.2">Duty Cycle = 50%</text>
<text x="158.7" y="59.2">2</text>
<text x="189.5" y="59.2">A</text>
<text x="20.1" y="64.4">SW Leakage</text>
<text x="83.6" y="64.4">V</text>
<text x="90.6" y="64.4">= 20V</text>
<text x="174.5" y="64.4">1</text>
<text x="188.5" y="64.4">µA</text>
<text x="20.1" y="69.8">Thermal Shutdown</text>
<text x="156.8" y="69.8">160</text>
<text x="188.7" y="70">°C</text>
<text x="194.9" y="264.5">3</text>
</g>
<g font-size="2.8">
<text x="19" y="75.1">Note:</text>
<text x="19" y="78.4">4)</text>
<text x="24.1" y="78.4">Guaranteed by design.</text>
<text x="19" y="267.9">12/14/2005</text>
<text x="19" y="264.5">MP1542 Rev. 1.2</text>
<text x="56.6" y="267.9">MPS Proprietary Information. Unauthorized Photocopy and Duplication Prohibited.</text>
<text x="91.1" y="264.5">www.MonolithicPower.com</text>
<text x="86.4" y="271.2">© 2005 MPS. All Rights Reserved.</text>
</g>
<g font-size="2.7" fill="#231f20">
<text x="27.3" y="115.6">100</text>
<text x="28.9" y="119.8">95</text>
<text x="87.5" y="115.6">95</text>
<text x="146.2" y="115.6">95</text>
<text x="28.9" y="124.1">90</text>
<text x="87.5" y="120.4">90</text>
<text x="87.5" y="125.1">85</text>
<text x="146.2" y="120.4">90</text>
<text x="146.2" y="125.1">85</text>
<text x="28.9" y="128.4">85</text>
<text x="87.5" y="129.9">80</text>
<text x="146.2" y="129.9">80</text>
<text x="28.9" y="132.7">80</text>
<text x="28.9" y="136.9">75</text>
<text x="87.5" y="134.7">75</text>
<text x="146.2" y="134.7">75</text>
<text x="28.9" y="141.2">70</text>
<text x="87.5" y="139.5">70</text>
<text x="146.2" y="139.5">70</text>
<text x="26.3" y="146.6" transform="rotate(-90 26.3 146.6)">EFFICIENCY (%)</text>
<text x="28.9" y="145.5">65</text>
<text x="28.9" y="149.8">60</text>
<text x="85" y="146.6" transform="rotate(-90 85 146.6)">EFFICIENCY (%)</text>
<text x="87.5" y="144.3">65</text>
<text x="87.5" y="149.1">60</text>
<text x="143.7" y="146.6" transform="rotate(-90 143.7 146.6)">EFFICIENCY (%)</text>
<text x="146.2" y="144.3">65</text>
<text x="146.2" y="149.1">60</text>
<text x="28.9" y="154">55</text>
<text x="59.9" y="154.6">V</text>
<text x="64" y="151.3">V</text>
<text x="67.3" y="154.6">= 12V</text>
<text x="68.9" y="151.3">= 5V</text>
<text x="87.5" y="153.9">55</text>
<text x="119.8" y="154.6">V</text>
<text x="120.2" y="151.3">V</text>
<text x="125" y="151.3">= 3.3V</text>
<text x="127.3" y="154.6">= 8V</text>
<text x="146.2" y="153.9">55</text>
<text x="176.9" y="154.6">V</text>
<text x="178.8" y="151.3">V</text>
<text x="183.7" y="151.3">= 3.3V</text>
<text x="184.4" y="154.6">= 12V</text>
<text x="28.9" y="158.3">50</text>
<text x="32.7" y="161">1</text>
<text x="46.3" y="161">10</text>
<text x="59.8" y="161">100</text>
<text x="73.4" y="161">1000</text>
<text x="87.5" y="158.6">50</text>
<text x="91.5" y="161">1</text>
<text x="105.1" y="161">10</text>
<text x="118.6" y="161">100</text>
<text x="132.2" y="161">1000</text>
<text x="146.2" y="158.6">50</text>
<text x="150.2" y="161">1</text>
<text x="163.7" y="161">10</text>
<text x="177.3" y="161">100</text>
<text x="190.9" y="161">1000</text>
<text x="40.9" y="164.6">LOAD CURRENT (mA)</text>
<text x="99.5" y="164.6">LOAD CURRENT (mA)</text>
<text x="158.2" y="164.6">LOAD CURRENT (mA)</text>
<text x="27.3" y="187.2">690</text>
<text x="83.7" y="187.2">1.259</text>
<text x="83.7" y="192">1.258</text>
<text x="144.7" y="187.2">690</text>
<text x="27.3" y="193.3">680</text>
<text x="83.7" y="196.8">1.257</text>
<text x="144.7" y="193.3">680</text>
<text x="27.3" y="199.5">670</text>
<text x="83.7" y="201.5">1.256</text>
<text x="144.7" y="199.5">670</text>
<text x="27.3" y="205.6">660</text>
<text x="83.7" y="206.3">1.255</text>
<text x="144.7" y="205.6">660</text>
<text x="27.3" y="211.8">650</text>
<text x="83.7" y="211.1">1.254</text>
<text x="83.7" y="215.9">1.253</text>
<text x="144.7" y="211.8">650</text>
<text x="27.3" y="217.9">640</text>
<text x="83.7" y="220.7">1.252</text>
<text x="143" y="220" transform="rotate(-90 143 220)">FREQUENCY (KHz)</text>
<text x="144.7" y="217.9">640</text>
<text x="27.3" y="224.1">630</text>
<text x="82.3" y="224" transform="rotate(-90 82.3 224)">FEEDBACK VOLTAGE (V)</text>
<text x="83.7" y="225.5">1.251</text>
<text x="144.7" y="224.1">630</text>
<text x="27.3" y="230.2">620</text>
<text x="31.5" y="232.6">-45 -25</text>
<text x="42.3" y="232.6">0</text>
<text x="46.4" y="232.6">25 45</text>
<text x="56" y="232.6">65 85 105125145</text>
<text x="83.7" y="230.2">1.250</text>
<text x="90.3" y="232.6">-45 -25</text>
<text x="101.1" y="232.6">0</text>
<text x="105.1" y="232.6">25 45</text>
<text x="114.8" y="232.6">65 85 105125145</text>
<text x="144.7" y="230.2">620</text>
<text x="148.9" y="232.6">-45 -25</text>
<text x="159.8" y="232.6">0</text>
<text x="163.8" y="232.6">25 45</text>
<text x="173.4" y="232.6">65 85 105125145</text>
<text x="41.9" y="236.2">TEMPERATURE (°C)</text>
<text x="100.6" y="236.2">TEMPERATURE (°C)</text>
<text x="159.3" y="236.2">TEMPERATURE (°C)</text>
</g>
<g font-size="2.5">
<text x="21.6" y="38">IN</text>
<text x="31.1" y="38">EN</text>
<text x="48.3" y="38">A</text>
<text x="61.9" y="99.7">IN</text>
<text x="81.6" y="99.7">OUT</text>
</g>
<g font-size="2.4" fill="#231f20">
<text x="61.7" y="155.3">OUT</text>
<text x="65.8" y="152">IN</text>
<text x="121.6" y="155.3">OUT</text>
<text x="122" y="152">IN</text>
<text x="178.8" y="155.3">OUT</text>
<text x="180.6" y="152">IN</text>
</g>
<g font-size="2.3">
<text x="51.1" y="46.9">(4)</text>
<text x="47.9" y="52.2">(4)</text>
<text x="74.2" y="49.2">ON</text>
<text x="47.9" y="57.4">(4)</text>
<text x="86" y="65">SW</text>
<text x="50.7" y="68.1">(4)</text>
</g>
<g font-size="1.4" fill="#231f20">
<text x="67.5" y="167.7">MP1542-EC01</text>
<text x="126.2" y="167.7">MP1542-EC02</text>
<text x="184.9" y="167.7">MP1542-EC03</text>
<text x="68.7" y="239.3">MP1542-TPC01</text>
<text x="125.4" y="239.3">MP1542-TPC02</text>
<text x="184.1" y="239.3">MP1542-TPC03</text>
</g>
</svg>
